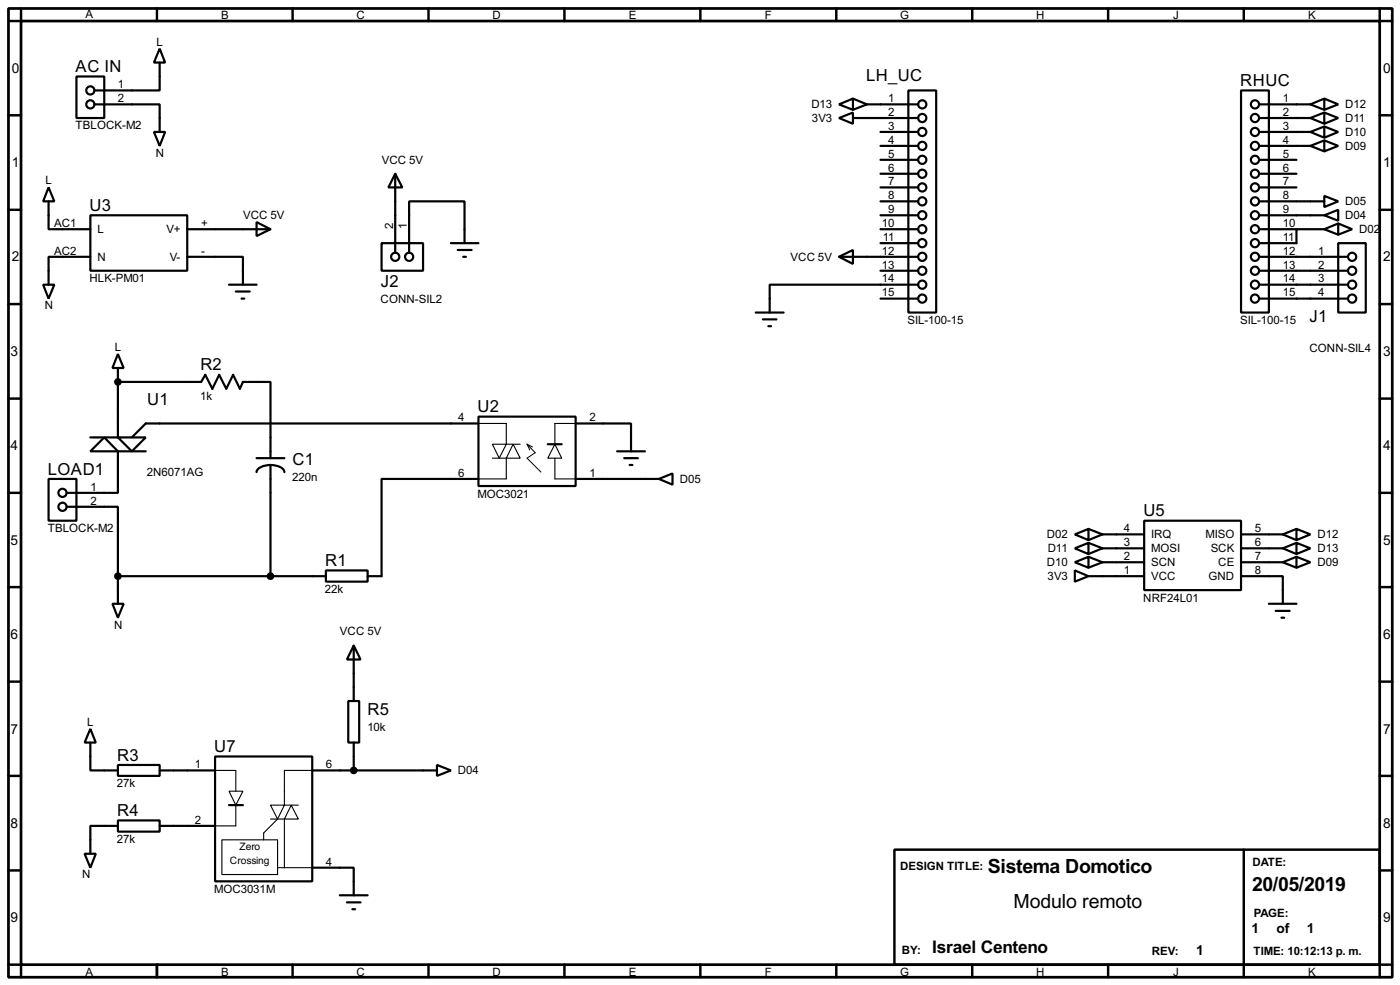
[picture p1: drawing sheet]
<svg xmlns="http://www.w3.org/2000/svg" width="256mm" height="180mm" viewBox="0 0 256 180" stroke-linecap="round" stroke-linejoin="round" font-family="sans-serif">
<path d="M1.6 1.6h253.5v177.3h-253.5zM3.9 3.9h248.9v172.7h-248.9z" fill="none" stroke="#000" stroke-width=".5"/>
<g fill="none" stroke="#000" stroke-width=".45">
<path d="M3.9 1.6v2.3h-2.3M28.8 1.6v2.3M53.6 1.6v2.3M78.5 1.6v2.3M103.4 1.6v2.3M128.3 1.6v2.3M153.2 1.6v2.3M178.1 1.6v2.3M203 1.6v2.3M227.9 1.6v2.3M252.8 1.6v2.3h2.3M1.6 21.1h2.3"/>
<path d="M1.6 38.4h2.3M252.8 21.1h2.3M252.8 38.4h2.3M1.6 55.7h2.3M252.8 55.7h2.3M1.6 73h2.3M252.8 73h2.3M1.6 90.2h2.3M252.8 90.2h2.3M1.6 107.5h2.3M252.8 107.5h2.3M1.6 124.8h2.3"/>
<path d="M252.8 124.8h2.3M1.6 142h2.3M1.6 159.3h2.3M163.9 155.5h88.9v21.1h-88.9zM227.9 155.5v23.4M252.8 142h2.3M252.8 159.3h2.3M1.6 176.6h2.3v2.3M28.8 176.6v2.3M53.6 176.6v2.3M78.5 176.6v2.3M103.4 176.6v2.3"/>
<path d="M128.3 176.6v2.3M153.2 176.6v2.3M178.1 176.6v2.3M203 176.6v2.3M255.1 176.6h-2.3v2.3"/>
</g>
<g fill="none" stroke="#000" stroke-width=".4">
<path d="M14 14h5.1v7.6h-5.1zM17.3 19.1h12v5.1M29.3 8.9l1 2.6h-2.1zM29.3 11.5v5.1h-12M153.7 19.1l2.6-1v2zM156.3 18.1l2.5 1M158.8 19.1h9.4M158.8 19.1l-2.5 1M166.4 16.6h5.1v40.6h-5.1zM227.4 16.6h5.1v40.6h-5.1zM230.7 19.1h9.4M240.1 19.1l2.5 1"/>
<path d="M242.6 18.1l2.6 1-2.6 1zM242.6 18.1l-2.5 1M8.9 34.3l1.1 2.6h-2.1zM8.9 36.9v5.1h7.7M16.6 39.4h17.7v10.2h-17.7zM28.2 24.2h2.1l-1 2.5zM72.4 31.8l1.3 2.5h-2.5zM72.4 31.8v14.5M153.7 21.6l2.6-1v2.1zM156.3 21.6h11.9M161.3 26.7h6.9M161.3 24.2h6.9"/>
<path d="M161.3 39.4h6.9M161.3 36.9h6.9M161.3 29.3h6.9M161.3 31.8h6.9M161.3 34.3h6.9M230.7 26.7h9.4M230.7 21.6h9.4M230.7 24.2h9.4M230.7 39.4h11.9M230.7 36.9h11.9M230.7 29.3h6.8M230.7 31.8h6.8"/>
<path d="M230.7 34.3h6.8M240.1 26.7l2.5 1M240.1 24.2l2.5 1M240.1 21.6l2.5 1.1M242.6 25.7l2.6 1-2.6 1zM242.6 23.2l2.6 1-2.6 1zM242.6 20.6l2.6 1-2.6 1.1zM242.6 39.4l2.6-1v2zM242.6 35.9l2.6 1-2.6 1zM242.6 25.7l-2.5 1M242.6 23.2l-2.5 1M242.6 20.6l-2.5 1"/>
<path d="M7.9 52.1h2.1l-1.1 2.6zM16.6 47h-7.7v5.1M34.3 47h10.2v5.1M34.3 42h15.3M42 52.1h5M43.2 53.4h2.6M44.3 54.7h.5M47 40.7l2.6 1.3-2.6 1.2zM69.9 44.5h7.6v5.1h-7.6zM82.6 44.5h5.1M83.9 45.8h2.5M84.9 47h.5"/>
<path d="M85.1 44.5v-7.6h-10.1v9.4M138.5 57.2h5.1M139.8 58.5h2.5M140.8 59.7h.5M153.7 47l2.6-1.2v2.5zM153.7 47h14.5M161.3 42h6.9M161.3 49.6h6.9M161.3 54.7h6.9M161.3 44.5h6.9M168.2 52.1h-27.2v5.1M230.7 47h16.2"/>
<path d="M230.7 42h6.8M230.7 49.6h16.2M230.7 52.1h16.2M230.7 54.7h16.2M242.6 42h-5.1v2.5h-6.8M242.6 42l2.6 1M245.2 40.9l2.5 1.1-2.5 1zM245.2 44.5h5v12.7h-5zM245.2 40.9l-2.6 1.1M21.6 64.8l1.1 2.6h-2.1zM21.6 69.9h15.3l.7-1.3 1.3 2.6 1.3-2.6 1.3 2.6 1.2-2.6 1.3 2.6 .5-1.3h5.1v14M21.6 67.4v12.7h-5"/>
<path d="M87.7 76.3h17.8v12.7h-17.8zM87.7 77.5h-61l-2.5 2.6M105.5 77.5h10.1v5.1M8.9 87.7h5.1v7.6h-5.1zM12.2 92.8h9.4v12.7M19.1 80.1l2.5 2.5h-5zM21.6 80.1h5.1l-2.5 2.5zM26.7 82.6h-5.1v7.6h-9.4M47 83.9h5.1M49.6 85.1a2.33 2.33 0 0 1 2.5 1.3M49.6 85.1a2.37 2.37 0 0 0-2.6 1.3M49.6 85.1v20.4"/>
<path d="M87.7 87.7h-17.8v17.8h-2.5M100.4 81.3h2.5M105.5 87.7h15.2M113.1 82.6h5.1M114.4 83.9h2.5M115.4 85.1h.5M120.7 87.7l2.5-1v2zM196.9 97.8l2.5-1v2.1zM199.4 99.4l2.6 1M199.4 96.8l2.6 1M202 97.8h7.6M202 97.8l-2.6 1.1"/>
<path d="M209.6 95.3h17.8v12.7h-17.8zM227.4 97.8h7.6M235 97.8l2.5 1.1M237.5 99.4l2.6 1-2.6 1zM237.5 96.8l2.6 1-2.6 1.1zM237.5 99.4l-2.5 1M237.5 96.8l-2.5 1M20.6 110.5h2.1l-1.1 2.6zM21.6 105.5v5M21.6 105.5h38.1M59.7 104.4h7.7v2.1h-7.7zM64.8 118.2l1.3 2.5h-2.5z"/>
<path d="M64.8 118.2v10.1M196.9 104.4l2.5 1.1-2.5 1zM196.9 102.9l2.5-1v2zM196.9 100.4l2.5-1v2zM199.4 105.5h10.2M199.4 101.9l2.6 1M202 102.9h7.6M202 100.4h7.6M202 102.9l-2.6 1M202 100.4l-2.6 1M227.4 105.5h7.6v5M227.4 102.9h7.6"/>
<path d="M227.4 100.4h7.6M232.5 110.5h5M233.7 111.8h2.6M234.8 113.1h.5M235 102.9l2.5 1M235 100.4l2.5 1M237.5 101.9l2.6 1-2.6 1zM237.5 101.9l-2.5 1M16.6 133.4l1 2.5h-2.1zM16.6 135.9v5.1h5M39.4 138.5h17.8v22.8h-17.8zM63.8 128.3h2v7.6h-2z"/>
<path d="M64.8 135.9v5.1M15.5 156.3h2.1l-1 2.5zM21.6 140h7.7v2h-7.7zM21.6 150.2h7.7v2h-7.7zM21.6 151.2h-5v5.1M29.3 141h10.1M29.3 151.2h10.1M42 147.4h2.5M57.2 158.8h7.6v5.1M57.2 141h22.9M80.1 140l2.5 1-2.5 1zM62.3 163.9h5.1"/>
<path d="M63.6 165.2h2.5M64.6 166.4h.5"/>
<circle cx="16.5" cy="19.1" r=".75"/>
<circle cx="16.5" cy="16.6" r=".75"/>
<circle cx="168.9" cy="19.1" r=".75"/>
<circle cx="229.9" cy="19.1" r=".75"/>
<circle cx="168.9" cy="36.9" r=".75"/>
<circle cx="168.9" cy="34.3" r=".75"/>
<circle cx="168.9" cy="29.3" r=".75"/>
<circle cx="168.9" cy="39.4" r=".75"/>
<circle cx="168.9" cy="26.7" r=".75"/>
<circle cx="168.9" cy="31.8" r=".75"/>
<circle cx="168.9" cy="24.2" r=".75"/>
<circle cx="168.9" cy="21.6" r=".75"/>
<circle cx="229.9" cy="29.3" r=".75"/>
<circle cx="229.9" cy="34.3" r=".75"/>
<circle cx="229.9" cy="39.4" r=".75"/>
<circle cx="229.9" cy="36.9" r=".75"/>
<circle cx="229.9" cy="26.7" r=".75"/>
<circle cx="229.9" cy="31.8" r=".75"/>
<circle cx="229.9" cy="21.6" r=".75"/>
<circle cx="229.9" cy="24.2" r=".75"/>
<circle cx="72.4" cy="47" r=".75"/>
<circle cx="74.9" cy="47" r=".75"/>
<circle cx="168.9" cy="54.7" r=".75"/>
<circle cx="168.9" cy="52.1" r=".75"/>
<circle cx="168.9" cy="47" r=".75"/>
<circle cx="168.9" cy="42" r=".75"/>
<circle cx="168.9" cy="44.5" r=".75"/>
<circle cx="168.9" cy="49.6" r=".75"/>
<circle cx="229.9" cy="54.7" r=".75"/>
<circle cx="229.9" cy="52.1" r=".75"/>
<circle cx="229.9" cy="49.6" r=".75"/>
<circle cx="229.9" cy="44.5" r=".75"/>
<circle cx="229.9" cy="42" r=".75"/>
<circle cx="229.9" cy="47" r=".75"/>
<circle cx="247.7" cy="54.7" r=".75"/>
<circle cx="247.7" cy="52.1" r=".75"/>
<circle cx="247.7" cy="49.6" r=".75"/>
<circle cx="247.7" cy="47" r=".75"/>
<circle cx="11.4" cy="92.8" r=".75"/>
<circle cx="11.4" cy="90.2" r=".75"/>
</g>
<circle cx="21.6" cy="69.9" r=".2" fill="#000"/>
<g fill="none" stroke="#000" stroke-width=".2">
<path d="M87.7 77.5h5.1v3.8h2.5M105.5 77.5h-3.8v3.8M90.2 81.3h2.6l-1.3 2.6zM90.2 83.9h2.6v3.8h-5.1M94 81.3l1.3 2.6h-2.5zM101.7 81.3l1.2 2.6h-2.5zM101.7 83.9v3.8h3.8M39.4 141h3.8v3.8M40.7 153.7h10.2v6.4h-10.2zM42 144.8h2.5l-1.3 2.6zM43.2 147.4v3.8h-3.8M49.6 147.4h2.5l-1.2 2.5z"/>
<path d="M49.6 149.9h2.5v8.9M50.9 158.8h6.3M50.9 149.9l-2.6 2.6v1.2M53.4 147.4l1.3 2.5h-2.6zM57.2 141h-5.1v6.4h2.6"/>
</g>
<path d="M96.6 81.3l1.5 1.6-1.5 1 2.5 2.5M96.6 81.3l.5 1.1M96.6 81.3l1 .5" fill="none" stroke="#000" stroke-width=".18"/>
<g fill="#000" stroke="#000" stroke-width=".4">
<circle cx="21.6" cy="69.9" r=".5"/>
<circle cx="21.6" cy="105.5" r=".5"/>
<circle cx="49.5" cy="105.5" r=".5"/>
<circle cx="64.8" cy="141" r=".5"/>
</g>
<g font-size="4">
<text x="181" y="159.8">Sistema Domotico</text>
<text x="185.7" y="166.1">Modulo remoto</text>
<text x="229.4" y="163.1">20/05/2019</text>
</g>
<text font-size="3.6" x="170.8" y="174.4">Israel Centeno</text>
<g font-size="3.4">
<text x="13.9" y="13.2">AC IN</text>
<text x="158.7" y="14.8">LH_UC</text>
<text x="227.2" y="15.7">RHUC</text>
<text x="16.4" y="38.6">U3</text>
<text x="69.8" y="52.5">J2</text>
<text x="239.9" y="58.9">J1</text>
<text x="36.7" y="67.8">R2</text>
<text x="27" y="74.1">U1</text>
<text x="87.5" y="75.5">U2</text>
<text x="8.8" y="86.9">LOAD1</text>
<text x="53.6" y="85.2">C1</text>
<text x="209.5" y="94.5">U5</text>
<text x="59.6" y="103.6">R1</text>
<text x="67.4" y="130.9">R5</text>
<text x="39.3" y="137.7">U7</text>
<text x="21.5" y="139.2">R3</text>
<text x="21.5" y="149.4">R4</text>
</g>
<g font-size="2.8">
<text x="2.2" y="13.4">0</text>
<text x="253.4" y="13.4">0</text>
<text x="2.2" y="30.6">1</text>
<text x="253.4" y="30.6">1</text>
<text x="2.2" y="47.9">2</text>
<text x="253.4" y="47.9">2</text>
<text x="1.9" y="65.2">3</text>
<text x="253.4" y="65.2">3</text>
<text x="1.9" y="82.4">4</text>
<text x="253.4" y="82.4">4</text>
<text x="1.9" y="99.7">5</text>
<text x="253.4" y="99.7">5</text>
<text x="1.9" y="117">6</text>
<text x="253.4" y="117">6</text>
<text x="1.9" y="134.3">7</text>
<text x="253.4" y="134.3">7</text>
<text x="1.9" y="151.5">8</text>
<text x="253.4" y="151.5">8</text>
<text x="1.9" y="168.8">9</text>
<text x="229.3" y="170.8">1</text>
<text x="233.9" y="170.8">of</text>
<text x="239.4" y="170.8">1</text>
<text x="253.4" y="168.8">9</text>
<text x="219.1" y="174.9">1</text>
</g>
<g font-size="2.4">
<text x="15.6" y="3.2">A</text>
<text x="40.5" y="3.5">B</text>
<text x="65.3" y="3.5">C</text>
<text x="90.2" y="3.5">D</text>
<text x="115.2" y="3.5">E</text>
<text x="140.1" y="3.5">F</text>
<text x="164.9" y="3.5">G</text>
<text x="189.8" y="3.5">H</text>
<text x="214.9" y="3.5">J</text>
<text x="239.6" y="3.5">K</text>
<text x="28.7" y="8.3">L</text>
<text x="21.6" y="16.2">1</text>
<text x="13.8" y="23.7">TBLOCK-M2</text>
<text x="21.6" y="18.7">2</text>
<text x="148.6" y="19.8">D13</text>
<text x="148.8" y="22.3">3V3</text>
<text x="162.7" y="18.7">1</text>
<text x="162.7" y="21.2">2</text>
<text x="162.7" y="23.8">3</text>
<text x="235" y="18.7">1</text>
<text x="235" y="21.2">2</text>
<text x="235" y="23.8">3</text>
<text x="246.4" y="19.8">D12</text>
<text x="246.4" y="22.3">D11</text>
<text x="28.5" y="28.6">N</text>
<text x="69.9" y="30">VCC 5V</text>
<text x="162.7" y="26.3">4</text>
<text x="162.7" y="28.9">5</text>
<text x="235" y="26.3">4</text>
<text x="235" y="28.9">5</text>
<text x="246.4" y="27.4">D09</text>
<text x="246.4" y="24.9">D10</text>
<text x="8.3" y="33.8">L</text>
<text x="162.7" y="31.4">6</text>
<text x="162.7" y="33.9">7</text>
<text x="235" y="31.4">6</text>
<text x="235" y="33.9">7</text>
<text x="9.9" y="41.6">AC1</text>
<text x="36.9" y="41.6">+</text>
<text x="44.5" y="40.1">VCC 5V</text>
<text x="72" y="42" transform="rotate(-90 72 42)">2</text>
<text x="74.6" y="42" transform="rotate(-90 74.6 42)">1</text>
<text x="161.6" y="41.6">10</text>
<text x="162.7" y="36.5">8</text>
<text x="162.7" y="39">9</text>
<text x="235" y="36.5">8</text>
<text x="235" y="39">9</text>
<text x="235" y="41.6">10</text>
<text x="246.4" y="40.1">D04</text>
<text x="246.4" y="37.6">D05</text>
<text x="9.9" y="46.6">AC2</text>
<text x="17.8" y="42.7">L</text>
<text x="17.8" y="47.7">N</text>
<text x="30.5" y="42.7">V+</text>
<text x="31.1" y="47.7">V-</text>
<text x="36.9" y="46.6">-</text>
<text x="144.8" y="47.7">VCC 5V</text>
<text x="161.6" y="46.6">12</text>
<text x="161.7" y="44.1">11</text>
<text x="235" y="44.1">11</text>
<text x="235" y="46.6">12</text>
<text x="241.5" y="46.6">1</text>
<text x="249" y="42.7">D02</text>
<text x="16.4" y="51.7">HLK-PM01</text>
<text x="161.6" y="49.2">13</text>
<text x="161.6" y="51.7">14</text>
<text x="235" y="49.2">13</text>
<text x="235" y="51.7">14</text>
<text x="241.5" y="49.2">2</text>
<text x="241.5" y="51.7">3</text>
<text x="8.2" y="56.6">N</text>
<text x="69.7" y="55.4">CONN-SIL2</text>
<text x="161.6" y="54.3">15</text>
<text x="166.2" y="59.3">SIL-100-15</text>
<text x="227.2" y="59.3">SIL-100-15</text>
<text x="235" y="54.3">15</text>
<text x="241.5" y="54.3">4</text>
<text x="21" y="64.2">L</text>
<text x="239.9" y="64.4">CONN-SIL4</text>
<text x="36.7" y="73.3">1k</text>
<text x="84" y="77.1">4</text>
<text x="108" y="77.1">2</text>
<text x="16.6" y="89.8">1</text>
<text x="26.9" y="87.2">2N6071AG</text>
<text x="53.6" y="88.1">220n</text>
<text x="84" y="87.3">6</text>
<text x="108" y="87.3">1</text>
<text x="124.5" y="88.4">D05</text>
<text x="16.6" y="92.4">2</text>
<text x="87.5" y="91.1">MOC3021</text>
<text x="8.7" y="97.4">TBLOCK-M2</text>
<text x="191.8" y="98.5">D02</text>
<text x="191.9" y="101.1">D11</text>
<text x="205.9" y="97.4">4</text>
<text x="205.9" y="100">3</text>
<text x="210.9" y="98.5">IRQ</text>
<text x="210.9" y="101.1">MOSI</text>
<text x="220.8" y="98.5">MISO</text>
<text x="221.8" y="101.1">SCK</text>
<text x="229.9" y="97.4">5</text>
<text x="229.9" y="100">6</text>
<text x="241.4" y="101.1">D13</text>
<text x="241.4" y="98.5">D12</text>
<text x="191.8" y="103.6">D10</text>
<text x="191.9" y="106.2">3V3</text>
<text x="205.9" y="102.5">2</text>
<text x="205.9" y="105.1">1</text>
<text x="210.9" y="103.6">SCN</text>
<text x="210.9" y="106.2">VCC</text>
<text x="221.4" y="106.2">GND</text>
<text x="223.2" y="103.6">CE</text>
<text x="229.9" y="102.5">7</text>
<text x="229.9" y="105.1">8</text>
<text x="241.4" y="103.6">D09</text>
<text x="59.5" y="108.6">22k</text>
<text x="209.4" y="110.1">NRF24L01</text>
<text x="20.9" y="115.1">N</text>
<text x="62.3" y="116.3">VCC 5V</text>
<text x="16" y="132.8">L</text>
<text x="67.3" y="133.8">10k</text>
<text x="35.7" y="140.6">1</text>
<text x="59.7" y="140.6">6</text>
<text x="83.9" y="141.7">D04</text>
<text x="21.4" y="144.1">27k</text>
<text x="21.4" y="154.3">27k</text>
<text x="35.7" y="150.8">2</text>
<text x="15" y="160.8">N</text>
<text x="59.7" y="158.4">4</text>
<text x="164.9" y="159.3">DESIGN TITLE:</text>
<text x="229.4" y="158.4">DATE:</text>
<text x="39.2" y="163.4">MOC3031M</text>
<text x="229.7" y="167.8">PAGE:</text>
<text x="15.6" y="178.6">A</text>
<text x="40.5" y="178.6">B</text>
<text x="65.3" y="178.6">C</text>
<text x="90.2" y="178.6">D</text>
<text x="115.2" y="178.6">E</text>
<text x="140.1" y="178.6">F</text>
<text x="164.9" y="178.6">G</text>
<text x="165.2" y="174.7">BY:</text>
<text x="189.8" y="178.6">H</text>
<text x="211" y="174.7">REV:</text>
<text x="214.9" y="178.6">J</text>
<text x="229.6" y="174.7">TIME: 10:12:13 p. m.</text>
<text x="239.6" y="178.6">K</text>
</g>
<g font-size="2.1">
<text x="43.9" y="155.6">Zero</text>
<text x="42.1" y="158.2">Crossing</text>
</g>
</svg>
